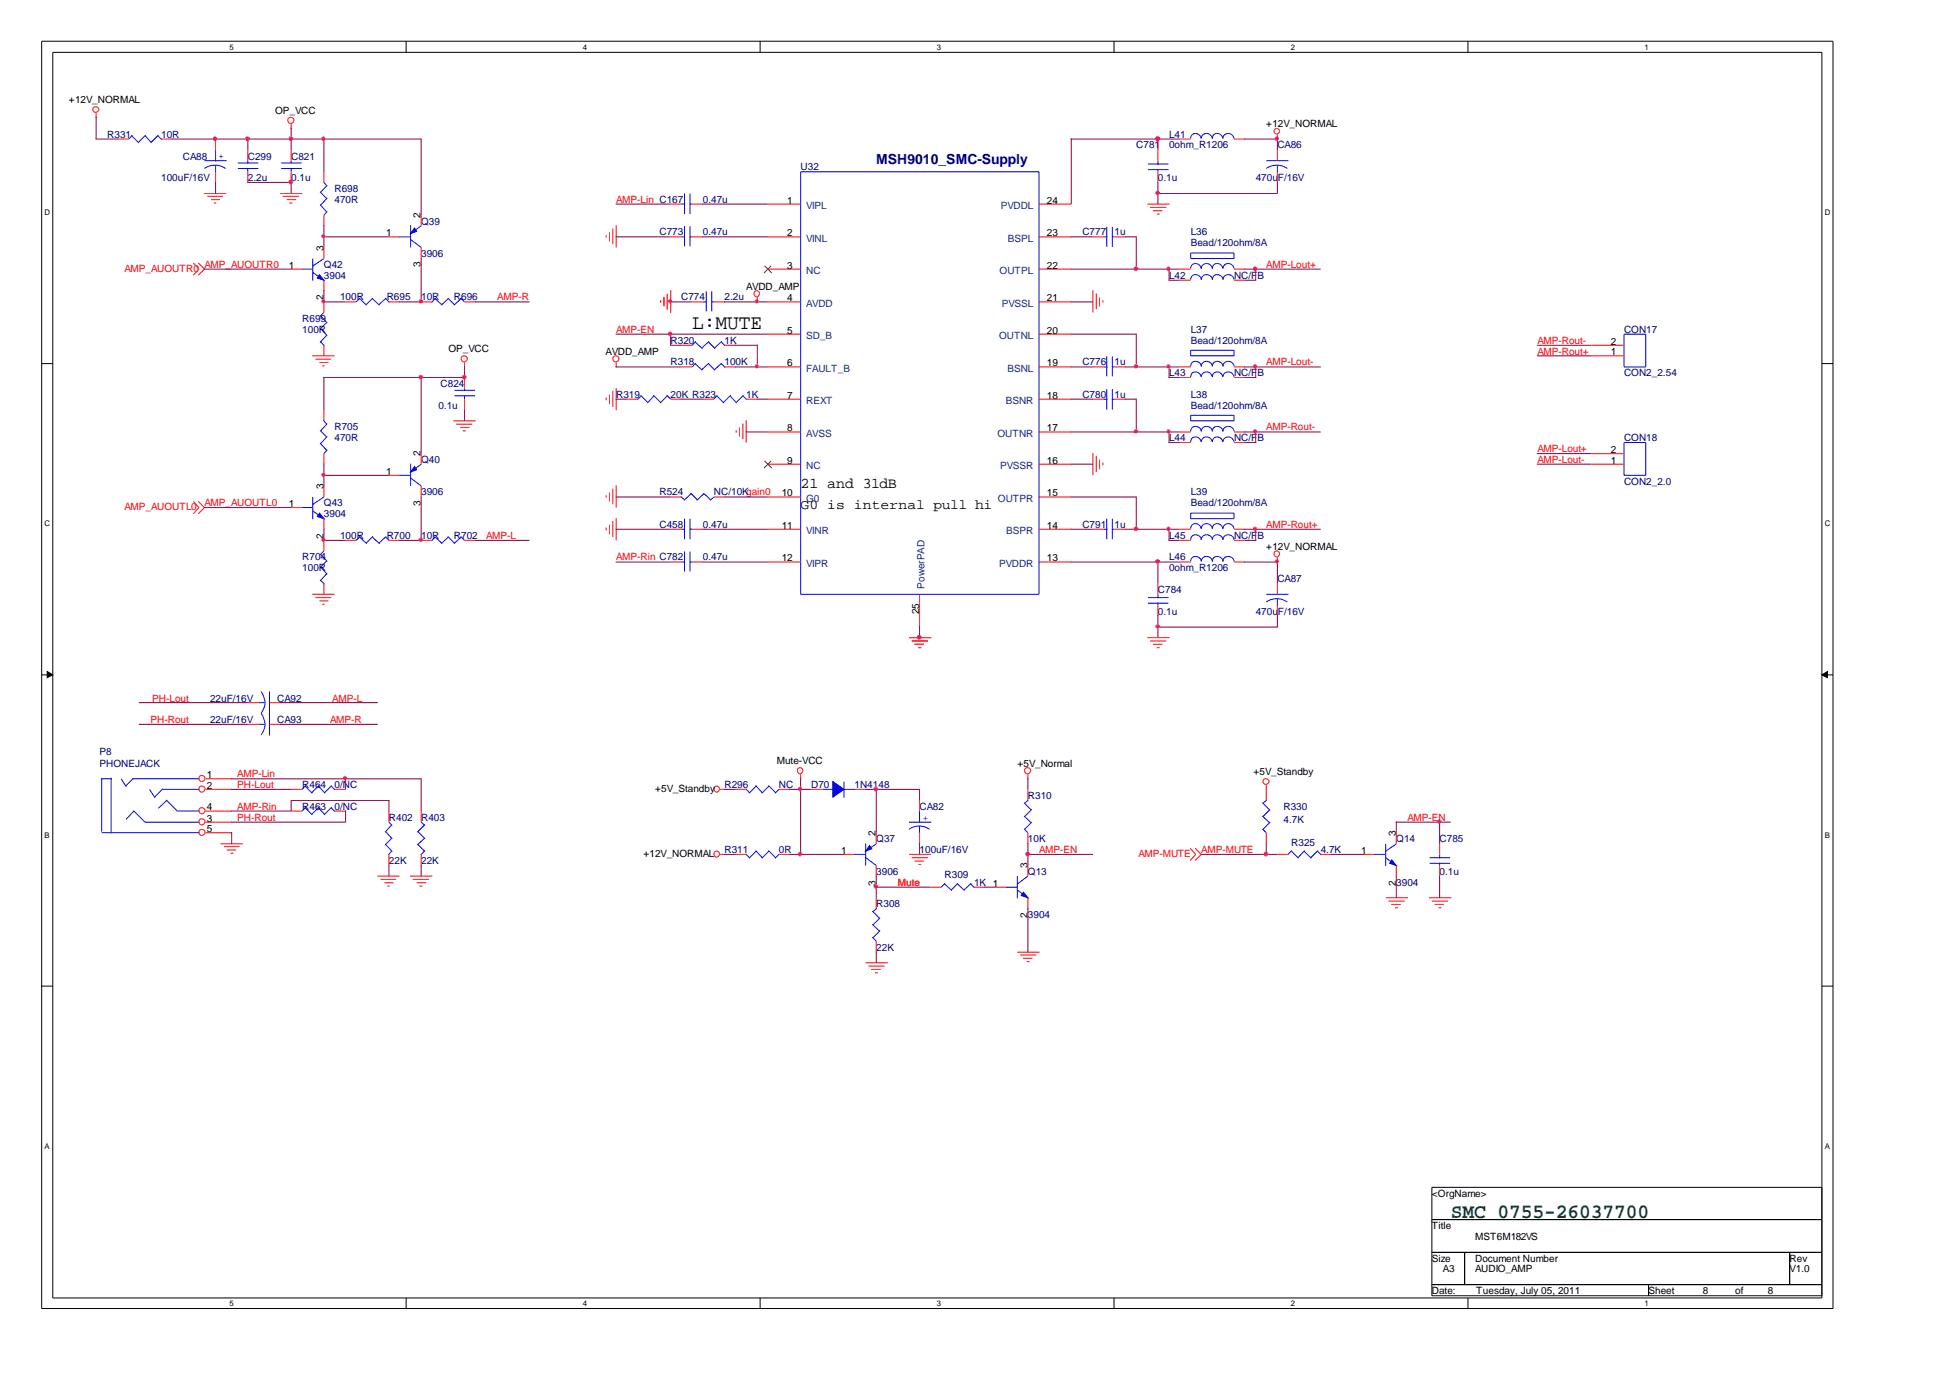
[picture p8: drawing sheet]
<svg xmlns="http://www.w3.org/2000/svg" width="297mm" height="210mm" viewBox="0 0 297 210" stroke-linecap="round" stroke-linejoin="round" font-family="sans-serif">
<path d="M6.3 6.3h273v193h-273zM8 8h269.6v189.7h-269.6z" fill="none" stroke="#000" stroke-width=".15"/>
<g fill="#fff">
<path d="M35 6.4h.6v1.4h-.6z"/>
<path d="M35 197.9h.6v1.3h-.6z"/>
</g>
<path d="M61.9 6.3v1.7M61.9 197.7v1.7" fill="none" stroke="#000" stroke-width=".15"/>
<g fill="#fff">
<path d="M88.8 6.4h.6v1.4h-.6z"/>
<path d="M88.8 197.9h.6v1.3h-.6z"/>
</g>
<path d="M115.8 6.3v1.7M115.8 197.7v1.7" fill="none" stroke="#000" stroke-width=".15"/>
<g fill="#fff">
<path d="M142.7 6.4h.6v1.4h-.6z"/>
<path d="M142.7 197.9h.6v1.3h-.6z"/>
</g>
<path d="M169.8 6.3v1.7M169.8 197.7v1.7" fill="none" stroke="#000" stroke-width=".15"/>
<g fill="#fff">
<path d="M196.7 6.4h.6v1.4h-.6z"/>
<path d="M196.7 197.9h.6v1.3h-.6z"/>
</g>
<path d="M223.7 6.3v1.7M223.7 197.7v1.7" fill="none" stroke="#000" stroke-width=".15"/>
<g fill="#fff">
<path d="M250.6 6.4h.6v1.4h-.6z"/>
<path d="M250.6 197.9h.6v1.3h-.6z"/>
<path d="M6.8 31.7h.7v1.3h-.7z"/>
<path d="M278 31.7h.8v1.3h-.8z"/>
<path d="M6.8 79.1h.7v1.3h-.7z"/>
<path d="M278 79.1h.8v1.3h-.8z"/>
</g>
<path d="M6.3 55.4h1.7M277.6 55.4h1.7" fill="none" stroke="#000" stroke-width=".15"/>
<g fill="#fff">
<path d="M6.8 126.5h.7v1.4h-.7z"/>
<path d="M278 126.5h.8v1.4h-.8z"/>
</g>
<path d="M6.3 102.8h1.7M277.6 102.8h1.7" fill="none" stroke="#000" stroke-width=".15"/>
<g fill="#000" stroke="#000" stroke-width=".15">
<path d="M7.2 102.3l.8 .5-.8 .4z" fill-rule="evenodd"/>
<path d="M277.6 102.8l.9-.5v.9z" fill-rule="evenodd"/>
</g>
<g fill="#fff">
<path d="M6.8 173.9h.7v1.4h-.7z"/>
<path d="M278 173.9h.8v1.4h-.8z"/>
</g>
<path d="M6.3 150.2h1.7M277.6 150.2h1.7M218.2 180.9h59.4v16.5h-59.4zM218.2 185.8h59.4M218.2 190.8h59.4M218.2 195.7h59.4M223.2 190.8v4.9M251.2 195.7v1.7M272.7 190.8v4.9" fill="none" stroke="#000" stroke-width=".15"/>
<g fill="none" stroke="#f00" stroke-width=".15">
<path d="M14.6 17.2v.8M44.4 18.9v.8M17.9 21.2h1.7M24.6 21.2h1.6M31.1 29.5h3.4M31.6 29.9h2.4M32.2 30.4h1.3M32.6 30.9h.3M32.9 21.2v1.7M32.9 26.2v1.6M37.8 22.9v1.6M37.8 26.2v1.6"/>
<path d="M42.7 29.5h3.4M43.1 29.9h2.5M43.7 30.4h1.4M44.1 30.9h.4M44.4 22.9v1.6M44.4 26.2v1.6M49.4 26.2v1.6M49.4 32.8v1.6M49.4 37.7v1.7M59.3 36.1h1.6M64.2 32.8v1.6M64.2 37.7v1.7"/>
<path d="M92.4 35.8v.4M92.9 35.4v1.4M93.4 34.8v2.4M93.9 34.3v3.4M102.2 31.1h1.6M102.2 36.1h1.6M105.5 31.1h1.6M105.5 36.1h1.6M117 31.1h5M117 36.1h5M158.3 31.1h4.9M158.3 36.1h4.9"/>
<path d="M166.5 36.1h1.7M169.8 36.1h1.7M174.8 31.1h3.4M175.3 31.6h2.4M175.7 32.1h1.4M176.3 32.6h.4M176.4 22.9v1.6M176.4 26.2v1.6M179.7 21.2h1.7M188 21.2h1.7M194.6 20.5v.8M194.6 22.9v1.6"/>
<path d="M194.6 26.2v1.6M29.5 40.1l.8 .9-.8 .9M30.2 40.1l1 .9-1 .9M44.4 41h1.7M47.6 54.2h3.4M48.1 54.7h2.4M48.7 55.2h1.3M49.1 55.7h.3M49.4 42.7v1.6M49.4 46v1.6M49.4 52.6v1.6M52.7 46h1.6"/>
<path d="M59.3 46h1.6M64.2 46h1.7M70.8 55.2v.8M70.8 57.5v1.7M70.8 46h1.7M93.4 59.5v2.5M93.9 55.2v.8M93.9 59.1v3.4M100.7 45.7v.5M101.2 45.2v1.5M101.7 44.7v2.5M102.2 44.2v3.5"/>
<path d="M103.8 52.6h1.7M103.8 55.9h1.7M105.5 46h1.6M108.8 46h1.6M110.4 52.6h1.7M110.4 55.9h1.7M115.4 45.3v.8M117 41h5M117 46h5M117 55.9h5M117 50.9h5M158.3 41h4.9"/>
<path d="M158.3 46h4.9M158.3 55.9h4.9M158.3 50.9h4.9M166.5 44.2v3.4M166.5 55.9h1.7M167 44.7v2.4M167.6 45.3v1.4M168.1 45.7v.4M169.8 55.9h1.7M179.7 41h1.7M179.7 55.9h1.7M179.7 57.5h1.7"/>
<path d="M179.7 42.7h1.7M188 41h1.7M188 55.9h1.7M188 57.5h1.7M188 42.7h1.7M242.5 54.2h5M242.5 52.6h5M29.5 76.4l.8 .9-.8 .9M30.2 76.4l1 .9-1 .9M44.4 77.3h1.7M49.4 62.5v1.6M49.4 69.1v1.6"/>
<path d="M49.4 74v1.7M49.4 79v1.6M59.3 72.4h1.6M64.2 69.1v1.6M64.2 74v1.7M69.1 64.1h3.4M69.5 64.6h2.5M70.1 65.1h1.4M70.5 65.6h.5M70.8 60.8v1.7M92.4 60.6v.4M92.4 75.5v.3"/>
<path d="M92.9 60.1v1.5M92.9 75v1.4M92.9 79.9v1.5M93.4 74.4v2.4M93.4 79.3v2.5M93.9 73.9v3.4M93.9 78.9v3.4M95.6 60.8h1.6M102.2 60.8h1.6M102.2 75.7h1.6M107.1 60.8h1.7M108.8 75.7h1.6"/>
<path d="M112.2 65.5v.4M112.7 65.1v1.4M113.2 64.5v2.4M113.7 64v3.4M113.7 60.8h1.7M117 60.8h5M117 65.8h5M117 75.7h5M117 70.7h5M158.3 60.8h4.9M158.3 65.8h4.9M158.3 75.7h4.9"/>
<path d="M158.3 70.7h4.9M166.5 69v3.4M166.5 60.8h1.7M167 69.4v2.5M167.6 70v1.5M168.1 70.5v.4M169.8 60.8h1.7M179.7 65.8h1.7M179.7 67.4h1.7M188 65.8h1.7M188 67.4h1.7M242.5 70.7h5"/>
<path d="M242.5 69.1h5M47.6 90.5h3.4M48.1 91h2.4M48.7 91.5h1.3M49.1 92h.3M49.4 82.3v1.6M49.4 88.9v1.6M52.7 82.3h1.6M59.3 82.3h1.6M64.2 82.3h1.7M70.8 82.3h1.7M92.4 80.4v.4"/>
<path d="M102.2 80.6h1.6M102.2 85.6h1.6M105.5 80.6h1.6M105.5 85.6h1.6M117 80.6h5M117 85.6h5M138.5 97.1h3.4M138.9 97.6h2.5M139.4 98.1h1.4M140 98.7h.4M140.1 90.5v5M158.3 80.6h4.9"/>
<path d="M158.3 85.6h4.9M166.5 80.6h1.7M169.8 80.6h1.7M174.8 97.1h3.4M175.3 97.6h2.4M175.7 98.1h1.4M176.3 98.7h.4M176.4 88.9v1.6M176.4 92.2v1.6M179.7 80.6h1.7M179.7 85.6h1.7M179.7 82.3h1.7"/>
<path d="M188 80.6h1.7M188 85.6h1.7M188 82.3h1.7M194.6 84.9v.8M194.6 88.9v1.6M194.6 92.2v1.6M31.3 118.6h4M37.8 107h1.7M37.8 110.3h1.7M41.1 107h1.7M41.1 110.3h1.7M122 118v.7"/>
<path d="M156.6 118v.7M193 119.6v2.3M31.3 120.2h4M31.3 125.2h4M31.3 126.8h4M31.3 123.5h4M33.6 128.5h3.4M34.1 129h2.4M34.5 129.5h1.5M35.1 130h.5M44.4 120.2h1.7M44.4 123.5h1.7"/>
<path d="M51 120.2h1.7M51 123.5h1.7M57.5 133.4h3.4M58 134h2.4M58.6 134.5h1.3M59 135h.4M59.3 123.5v1.7M59.3 130.1v1.7M62.5 133.4h3.4M62.9 134h2.5M63.5 134.5h1.4M63.9 135h.4"/>
<path d="M64.2 123.5v1.7M64.2 130.1v1.7M109.7 130.1h.8M109.7 120.2h.8M112.1 130.1h1.6M112.1 120.2h1.6M118.7 130.1h1.6M118.7 120.2h1.6M123.6 120.2h1.7M128.6 130.1h1.6M130.2 120.2h1.7M133.5 126.8v1.7"/>
<path d="M133.5 131.8v1.6M133.5 136.8v1.6M138.5 130.1h3.4M138.9 130.7h2.5M139.4 131.2h1.4M140 131.7h.4M140.1 121.9v1.6M140.1 126.8v1.7M141.8 135.1h1.6M148.4 135.1h1.6M151.7 135.1h1.6M156.6 120.2v1.7"/>
<path d="M156.6 126.8v1.7M156.6 131.8v1.6M156.6 136.8v1.6M181.4 129.2l.8 .9-.8 1M182.1 129.2l.9 .9-.9 1M193 126.8v1.7M194.6 130.1h1.7M201.3 130.1h1.6M207.9 130.1h1.6M211.2 136.8h3.3M211.6 137.3h2.4M212 137.8h1.4"/>
<path d="M212.6 138.3h.4M212.8 126.8v1.7M212.8 131.8v1.6M217.8 136.8h3.3M218.2 137.3h2.4M218.6 137.8h1.4M219.2 138.3h.4M219.4 128.5v1.6M219.4 131.8v1.6M131.9 146.7h3.4M132.3 147.2h2.5M132.8 147.7h1.4"/>
<path d="M133.3 148.2h.5M133.5 143.4v1.6M155 145h3.4M155.4 145.5h2.5M155.9 146h1.4M156.5 146.5h.4"/>
<circle cx="14.6" cy="16.7" r=".45"/>
<circle cx="44.3" cy="18.3" r=".48"/>
<circle cx="194.6" cy="20" r=".42"/>
<circle cx="70.7" cy="54.7" r=".48"/>
<circle cx="93.8" cy="54.7" r=".48"/>
<circle cx="115.3" cy="44.7" r=".45"/>
<circle cx="194.5" cy="84.4" r=".45"/>
<circle cx="30.8" cy="118.6" r=".48"/>
<circle cx="121.9" cy="117.4" r=".45"/>
<circle cx="156.6" cy="117.4" r=".48"/>
<circle cx="192.9" cy="119" r=".45"/>
<circle cx="30.8" cy="120.2" r=".48"/>
<circle cx="30.8" cy="125.2" r=".48"/>
<circle cx="30.8" cy="123.5" r=".48"/>
<circle cx="30.8" cy="126.8" r=".48"/>
<circle cx="109.2" cy="120.2" r=".45"/>
<circle cx="109.2" cy="130.1" r=".45"/>
</g>
<g fill="none" stroke="#00f" stroke-width=".15">
<path d="M20.1 20.7l1.1 1.1M20.2 20.6l-.6 .6M22.1 20.7l1 1.1M22.2 20.6l-1.1 1.1M24 20.7l.6 .6M24.1 20.6l-1.1 1.1M31.2 25.7a2.8 2.8 0 0 1 3.2 0M31.2 24.5h3.3M32.9 22.9v1.7M32.9 25.2v1.1M36.2 25.7h3.2M36.2 24.8h3.2"/>
<path d="M37.8 24.5v.4M37.8 25.6v.6M42.8 25.7h3.2M42.8 24.8h3.2M44.4 24.5v.4M44.4 25.6v.6M47.7 39.4v3.4M48.8 31.2l1 1.1M48.8 29.2l1 1M49.3 27.7l.5 .6M49.4 39.4l-1.8 1.2M49.9 32.2l-.5 .6"/>
<path d="M49.9 30.2l-1 1.1M49.9 28.2l-1 1.1M60.8 36.1h1.8M62.5 36.4l1.7 1.3M62.6 34.3v3.4M64.2 34.4l-1.7 1.3M103.8 36.1h.6M103.8 31.1h.6M104.3 29.5v3.1M104.3 34.5v3M105.1 36.1h.4M105.1 31.1h.4"/>
<path d="M105.2 29.5v3.1M105.2 34.5v3M122 26.2h36.3v64.3h-36.3zM168.2 36.1h.5M168.7 34.6v3M169.4 36.1h.4M169.5 34.6v3M174.9 25h3.2M174.9 25.8h3.2M176.4 24.5v.6M176.4 25.8v.4M181.4 21.1a.81 .81 0 0 1 .8-.8 .81 .81 0 0 1 .8 .8 .85 .85 0 0 1 .9-.8 .85 .85 0 0 1 .8 .8 .81 .81 0 0 1 .8-.8 .81 .81 0 0 1 .9 .8 .85 .85 0 0 1 .8-.8 .85 .85 0 0 1 .8 .8"/>
<path d="M181.4 38.5h6.6v.9h-6.6zM193 25.7a2.8 2.8 0 0 1 3.2 0M193 24.5h3.3M194.6 25.2v1.1M46 41h1.7M47.7 41.5l1.7 1.3M48.9 48.1l1 1.1M48.9 50.1l1 1.1M48.9 52.1l.5 .6M49.4 47.6l-.6 .6M49.8 49.1l-1 1M49.8 51.1l-1 1.1"/>
<path d="M54.8 45.5l1.1 1M54.9 45.4l-.6 .6M56.7 45.5l1.1 1M56.8 45.4l-1 1M58.8 45.5l.6 .6M58.8 45.4l-1.1 1M66.2 45.4l1.1 1M66.3 45.5l-.5 .6M68.2 45.4l1.1 1M68.3 45.5l-1.1 1M69.3 59.5h3.1M70.2 45.4l.6 .6"/>
<path d="M70.3 45.5l-1.1 1M70.8 59.2v.3M105.9 52.1l1.1 1M105.9 55.4l1.1 1M106 52l-.5 .6M106 55.3l-.5 .6M107.1 46h.6M107.6 44.4v3M107.9 52.1l1.1 1M107.9 55.4l1.1 1M108 52l-1.1 1M108 55.3l-1.1 1"/>
<path d="M108.4 46h.4M108.5 44.4v3M109.9 52.1l.6 .6M109.9 55.4l.6 .6M110 52l-1.1 1M110 55.3l-1.1 1M168.2 55.9h.5M168.7 54.3v3M168.7 59.3v3.1M169.4 55.9h.4M169.5 54.3v3M169.5 59.3v3.1"/>
<path d="M181.4 40.9a.81 .81 0 0 1 .8-.8 .81 .81 0 0 1 .8 .8 .85 .85 0 0 1 .9-.8 .85 .85 0 0 1 .8 .8 .81 .81 0 0 1 .8-.8 .81 .81 0 0 1 .9 .8 .85 .85 0 0 1 .8-.8 .85 .85 0 0 1 .8 .8M181.4 55.8a.81 .81 0 0 1 .8-.8 .81 .81 0 0 1 .8 .8 .85 .85 0 0 1 .9-.8 .85 .85 0 0 1 .8 .8 .81 .81 0 0 1 .8-.8 .81 .81 0 0 1 .9 .8 .85 .85 0 0 1 .8-.8 .85 .85 0 0 1 .8 .8M181.4 57.4a.81 .81 0 0 1 .8-.7 .81 .81 0 0 1 .8 .7 .85 .85 0 0 1 .9-.7 .85 .85 0 0 1 .8 .7 .81 .81 0 0 1 .8-.7 .81 .81 0 0 1 .9 .7 .85 .85 0 0 1 .8-.7 .85 .85 0 0 1 .8 .7M181.4 42.6a.81 .81 0 0 1 .8-.8 .81 .81 0 0 1 .8 .8 .85 .85 0 0 1 .9-.8 .85 .85 0 0 1 .8 .8 .81 .81 0 0 1 .8-.8 .81 .81 0 0 1 .9 .8 .85 .85 0 0 1 .8-.8 .85 .85 0 0 1 .8 .8M181.4 53.4h6.6v.8h-6.6zM247.5 50.9h3.3v5h-3.3zM46 77.3h1.7M47.7 77.8l1.7 1.3M47.7 75.7v3.4M48.8 67.5l1 1.1M48.8 65.5l1 1.1M49.3 64l.5 .6"/>
<path d="M49.4 75.7l-1.8 1.2M49.9 68.5l-.5 .6M49.9 66.5l-1 1.1M49.9 64.5l-1 1.1M60.8 72.4h1.8M62.5 72.7l1.7 1.3M62.6 70.6v3.4M64.2 70.7l-1.7 1.3M69.3 60.3h3.1M70.8 60.2v.6M97.6 60.2l1.1 1.1M97.7 60.3l-.6 .6"/>
<path d="M99.6 60.2l1.1 1.1M99.7 60.3l-1.1 1.1M101.6 60.2l.6 .6M101.7 60.3l-1.1 1.1M103.7 75.6l.6 .5M104.3 79v3.1M105.2 79v3.1M105.2 75.1l1.1 1M105.3 75.2l-1.1 1M107.2 75.1l1.1 1M107.3 75.2l-1.1 1M108.8 75.7l-.6 .5"/>
<path d="M109.2 60.3l1.1 1.1M109.3 60.2l-.5 .6M111.3 60.3l1 1.1M111.3 60.2l-1.1 1.1M113.2 60.3l.6 .6M113.3 60.2l-1.1 1.1M168.2 60.8h.5M168.7 79v3.1M169.4 60.8h.4M169.5 79v3.1M181.4 65.7a.81 .81 0 0 1 .8-.8 .81 .81 0 0 1 .8 .8 .85 .85 0 0 1 .9-.7 .85 .85 0 0 1 .8 .7 .81 .81 0 0 1 .8-.8 .81 .81 0 0 1 .9 .8 .85 .85 0 0 1 .8-.7 .85 .85 0 0 1 .8 .7M181.4 67.3a.81 .81 0 0 1 .8-.7 .81 .81 0 0 1 .8 .7 .85 .85 0 0 1 .9-.7 .85 .85 0 0 1 .8 .7 .81 .81 0 0 1 .8-.7 .81 .81 0 0 1 .9 .7 .85 .85 0 0 1 .8-.7 .85 .85 0 0 1 .8 .7"/>
<path d="M181.4 78.2h6.6v.8h-6.6zM181.4 63.3h6.6v.8h-6.6zM247.5 67.4h3.3v5h-3.3zM48.9 84.4l1 1.1M48.9 86.4l1 1.1M48.9 88.4l.5 .6M49.4 83.9l-.6 .6M49.8 85.4l-1 1.1M49.8 87.4l-1 1.1M54.8 81.8l1.1 1M54.9 81.7l-.6 .6M56.7 81.8l1.1 1"/>
<path d="M56.8 81.7l-1 1M58.8 81.8l.6 .6M58.8 81.7l-1.1 1M66.2 81.7l1.1 1M66.3 81.8l-.5 .6M68.2 81.7l1.1 1M68.3 81.8l-1.1 1M70.2 81.7l.6 .6M70.3 81.8l-1.1 1M103.8 80.6h.6M103.8 85.6h.6M104.3 84v3.1"/>
<path d="M105.1 80.6h.4M105.1 85.6h.4M105.2 84v3.1M168.2 80.6h.5M169.4 80.6h.4M174.9 91h3.2M174.9 91.9h3.2M176.4 90.5v.6M176.4 91.8v.4M181.4 80.5a.81 .81 0 0 1 .8-.7 .81 .81 0 0 1 .8 .7 .85 .85 0 0 1 .9-.7 .85 .85 0 0 1 .8 .7 .81 .81 0 0 1 .8-.7 .81 .81 0 0 1 .9 .7 .85 .85 0 0 1 .8-.7 .85 .85 0 0 1 .8 .7M181.4 82.2a.81 .81 0 0 1 .8-.7 .81 .81 0 0 1 .8 .7 .85 .85 0 0 1 .9-.7 .85 .85 0 0 1 .8 .7 .81 .81 0 0 1 .8-.7 .81 .81 0 0 1 .9 .7 .85 .85 0 0 1 .8-.7 .85 .85 0 0 1 .8 .7M181.4 85.5a.81 .81 0 0 1 .8-.7 .81 .81 0 0 1 .8 .7 .85 .85 0 0 1 .9-.7 .85 .85 0 0 1 .8 .7 .81 .81 0 0 1 .8-.7 .81 .81 0 0 1 .9 .7 .85 .85 0 0 1 .8-.7 .85 .85 0 0 1 .8 .7"/>
<path d="M193 91.7a2.8 2.8 0 0 1 3.2 0M193 90.5h3.3M194.6 91.2v1.1M15.5 118.6h1.5M15.5 118.5v8.2M16.9 118.5v8.4M18.5 118.6l.7 1.2M20.2 118.6h10.2M20.3 118.5l-1.2 1.2M39.4 107h1M39.4 110.3h1M39.8 105.3a2.6 2.6 0 0 1 0 3.3 2.6 2.6 0 0 1 0 3.3"/>
<path d="M41.1 105.3v6.7M46.5 119.7l1.1 1.1M46.6 119.6l-.5 .6M48.5 119.7l1 1.1M48.6 119.6l-1.1 1.1M50.5 119.7l.6 .6M50.5 119.6l-1.1 1.1M115.1 119.6l1.1 1.1M115.2 119.7l-1.1 1.1M117.1 119.6l1.1 1.1M117.2 119.7l-1.1 1.1M128.6 119.1v2.4"/>
<path d="M15.5 126.8h14.9M20.3 123.5l1.8 1.7h8.3M20.4 123.5l-1.2 1.3M22.8 120.2l.8 1.3M24.7 120.2h5.7M24.8 120.2l-1.3 1.2M25.3 121.8l1.7 1.7h3.4M25.4 121.9l-1.3 1.2M46.5 123l1.1 1.1M46.6 123l-.5 .5M48.5 123l1 1.1M48.6 123l-1.1 1.1"/>
<path d="M50.5 123l.6 .6M50.5 123l-1.1 1.1M58.8 126.7l1 1.1M58.8 128.6l1 1.1M59.3 125.2l.5 .5M59.7 125.7l-1 1.1M59.7 127.7l-1 1M59.7 129.6l-.5 .6M63.7 126.7l1.1 1.1M63.7 128.6l1.1 1.1M64.2 125.2l.6 .5M64.7 125.7l-1.1 1.1"/>
<path d="M64.7 127.7l-1.1 1M64.7 129.6l-.6 .6M113.6 130.1l.6 .6M113.6 120.2l.6 .5M115.1 129.6l1.1 1.1M115.2 129.6l-1.1 1.1M117.1 129.6l1.1 1.1M117.2 129.6l-1.1 1.1M118.7 130.1l-.6 .6M118.7 120.2l-.6 .6M125.3 120.2h1.7M128.6 120.2h1.7"/>
<path d="M130.1 130.1h1.8M131.8 130.6l1.7 1.2M131.9 128.5v3.3M132.9 138.8l1.1 1.1M133.5 128.5l-1.7 1.2M133.6 138.4l-.6 .5M134.1 139.8l-1.1 1.1M138.5 126.3a2.67 2.67 0 0 1 3.1 0M138.5 125.2h3.4M140.1 123.5v1.8M140.1 125.8v1.1M143.9 134.6l1.1 1.1"/>
<path d="M144 134.5l-.6 .6M145.9 134.6l1.1 1.1M146 134.5l-1.1 1.1M147.9 134.6l.6 .6M148 134.5l-1.1 1.1M153.2 135.1h1.8M155 135.6l1.7 1.2M155 133.4v3.4M156 126.3l.6 .5M156 124.3l1.1 1M156 122.3l1.1 1.1M156.6 133.4l-1.7 1.3"/>
<path d="M156.7 121.8l-.6 .6M157.2 125.2l-1.1 1.1M157.2 123.3l-1.1 1.1M192.4 126.3l.6 .5M192.4 124.3l1.1 1M192.4 122.3l1.1 1.1M193 121.8l-.6 .6M193.5 125.2l-1.1 1.1M193.5 123.3l-1.1 1.1M196.8 129.6l1.1 1.1M196.8 129.6l-.5 .5M198.7 129.6l1.1 1.1"/>
<path d="M198.8 129.6l-1 1.1M200.7 129.6l.6 .6M200.8 129.6l-1.1 1.1M209.4 130.1h1.8M211.2 130.7l1.7 1.2M211.2 128.5v3.4M212.8 128.5l-1.7 1.2M217.8 130.7h3.2M217.8 131.5h3.2M219.4 130.1v.6M219.4 131.4v.4M132.9 142.8l.6 .6"/>
<path d="M132.9 140.8l1.1 1M134.1 141.7l-1.1 1.1"/>
</g>
<g fill="#00f" stroke="#00f" stroke-width=".15">
<path d="M63.2 34.7l.3 .5-.9 .4z" fill-rule="evenodd"/>
<path d="M156 135.9l.6 .9-1-.4z" fill-rule="evenodd"/>
<path d="M63.2 71l.3 .6-.9 .3z" fill-rule="evenodd"/>
<path d="M212.1 131l.7 .8-1-.3z" fill-rule="evenodd"/>
<path d="M48.7 78.2l.7 .8-1.1-.3z" fill-rule="evenodd"/>
<path d="M48.7 41.8l.7 .9-1.1-.4z" fill-rule="evenodd"/>
<path d="M132.5 128.8l.3 .5-.9 .3z" fill-rule="evenodd"/>
<path d="M126.9 119.1l1.7 1.1-1.7 1.2z" fill-rule="evenodd"/>
</g>
<path d="M116.5 40.5l1.1 1.1M117.5 40.5l-1.1 1.1M116.5 70.2l1.1 1.1M117.5 70.2l-1.1 1.1" fill="none" stroke="#804000" stroke-width=".15"/>
<g fill="none" stroke="#800040" stroke-width=".15">
<path d="M14.6 17.8v3.4M44.4 19.5v3.4M14.6 21.2h3.3M26.2 21.2h38M32.9 27.7v1.8M37.7 27.8h6.7M37.8 21.1v1.8M44.4 27.7v1.8M49.3 36.1h10M49.4 21.1v5.1M49.4 34.3v3.4M64.2 39.3v6.7h-3.4"/>
<path d="M64.2 21.1v11.7M93.8 36.1h8.4M93.8 31.1h8.4M107 36.1h10M107 31.1h10M163.2 21.2h16.5M163.2 36.1h3.3M163.2 21.1v10M171.4 36.1h1.7M173.1 36v5M176.4 21.1v1.8M176.4 27.7v3.4"/>
<path d="M189.6 21.2h5M194.6 21.1v1.8M194.6 27.7v1.8h-18.2M31.1 41h13.3M49.3 46h3.4M49.4 44.2v1.8M49.4 57.4v5.1M64.2 57.4v11.7M70.8 55.8v1.7h-21.5M72.4 46h8.3M93.8 50.9h23.2M93.8 55.9h10"/>
<path d="M102.1 52.6h1.7M102.1 46h3.4M102.2 50.8v1.8M110.3 46h6.7M112 52.6h3.4M112 55.9h5M115.4 52.5v3.4M163.2 50.9h9.9M163.2 41h16.5M163.2 46h3.3M163.2 55.9h3.3M171.4 55.9h8.3"/>
<path d="M173.1 50.8v5.1M178.1 42.7h1.6M178.1 57.5h1.6M178.1 40.9v1.8M178.1 55.8v1.7M189.6 41h11.7M189.6 55.9h11.7M189.7 42.7h1.7M189.7 57.5h1.7M191.3 40.9v1.8M191.3 55.8v1.7M234.2 52.6h8.3"/>
<path d="M234.2 54.2h8.3M31.1 77.3h13.3M49.3 72.4h10M49.4 70.6v3.4M64.2 75.6v6.7h-3.4M70.8 62.4v1.7M93.8 60.8h1.8M93.8 75.7h8.4M103.7 60.8h3.4M110.3 75.7h6.7M113.6 65.8h3.4M115.3 60.8h1.7"/>
<path d="M163.2 60.8h3.3M163.2 75.7h9.9M163.2 65.8h16.5M163.2 70.7h3.3M171.4 60.8h1.7M173.1 60.7v5.1M173.1 75.6v5M178.1 67.4h1.6M178.1 65.7v1.7M189.6 65.8h11.7M189.7 67.4h1.7M191.3 65.7v1.7"/>
<path d="M234.2 70.7h8.3M234.2 69.1h8.3M49.3 82.3h3.4M49.4 80.5v1.8M72.4 82.3h8.3M93.8 80.6h8.4M93.8 85.6h8.4M107 80.6h10M107 85.6h10M140.1 95.4v1.7M163.2 80.6h3.3M163.2 85.6h16.5"/>
<path d="M171.4 80.6h8.3M176.4 85.5v3.4M176.4 93.7v3.4M176.4 95.5h18.3M178.1 82.3h1.6M178.1 80.5v1.8M189.6 80.6h11.7M189.6 85.6h5M189.7 82.3h1.7M191.3 80.5v1.8M194.6 85.5v3.4M194.6 93.7v1.8"/>
<path d="M21.2 110.3h16.6M21.2 107h16.6M35.2 118.6h29M42.7 110.3h14.9M42.7 107h14.9M52.7 118.5v1.7M64.2 118.5v5M122 118.5v11.6M156.6 118.5v1.7M35.2 120.2h9.2M35.3 126.8v1.7M44.4 121.8v1.7h-9.2"/>
<path d="M44.4 121.9h15M52.7 123.5v1.7h-17.5M59.3 121.9v1.7M59.3 131.8v1.6M64.2 131.8v1.6M110.3 120.2h1.8M110.3 130.1h1.8M120.2 120.2h3.4M120.2 130.1h8.4M131.8 120.2h8.3M133.4 135.1h8.4M133.5 120.2v6.6"/>
<path d="M133.5 133.4v3.4M140.1 120.2v1.7M140.1 128.5v1.6M149.9 135.1h1.8M156.5 130.1h10M156.6 128.5v3.3M156.6 138.4v6.6M183 130.1h11.6M193 128.5v1.6M202.8 130.1h5.1M212.7 125.2h8.4M212.8 125.2v1.6"/>
<path d="M212.8 133.4v3.4M219.4 125.2v3.3M219.4 133.4v3.4M133.5 145v1.7"/>
</g>
<g fill="#f0f" stroke="#f0f" stroke-width=".15">
<path d="M191.1 65.5h.3l.1 .2-.2 .3-.3-.3z" fill-rule="evenodd"/>
<path d="M115.2 45.7h.3l.1 .2-.3 .3-.2-.3z" fill-rule="evenodd"/>
<path d="M177.8 65.6l.3-.1 .2 .2-.2 .3-.2-.1z" fill-rule="evenodd"/>
<path d="M102 45.7h.3l.1 .2-.3 .3-.2-.3z" fill-rule="evenodd"/>
<path d="M115.1 55.7l.2-.1 .3 .2-.3 .3-.2-.1z" fill-rule="evenodd"/>
<path d="M194.3 85.4l.3-.1 .2 .2-.2 .3-.2-.1z" fill-rule="evenodd"/>
<path d="M191.1 55.6h.3l.1 .2-.2 .3-.3-.3z" fill-rule="evenodd"/>
<path d="M177.8 55.7l.3-.1 .2 .2-.2 .3-.2-.1z" fill-rule="evenodd"/>
<path d="M49.1 35.8h.3l.1 .2-.2 .3-.3-.3z" fill-rule="evenodd"/>
<path d="M49.1 72.1h.3l.1 .2-.2 .3-.3-.3z" fill-rule="evenodd"/>
<path d="M49.1 82h.3l.1 .2-.2 .3-.3-.3z" fill-rule="evenodd"/>
<path d="M49.1 45.7h.3l.1 .2-.2 .3-.3-.3z" fill-rule="evenodd"/>
<path d="M52.4 118.3l.3 .1 .1 .1-.2 .3-.3-.3z" fill-rule="evenodd"/>
<circle cx="176.4" cy="21.1" r=".31"/>
<circle cx="176.4" cy="29.4" r=".28"/>
<circle cx="176.4" cy="85.6" r=".28"/>
<circle cx="219.3" cy="125.2" r=".28"/>
<circle cx="191.2" cy="80.6" r=".28"/>
<circle cx="178" cy="40.9" r=".28"/>
<circle cx="191.2" cy="40.9" r=".28"/>
<circle cx="173.1" cy="40.9" r=".31"/>
<circle cx="102.1" cy="50.8" r=".28"/>
<circle cx="178" cy="80.6" r=".28"/>
<circle cx="140.1" cy="97.1" r=".31"/>
<circle cx="121.9" cy="130.1" r=".28"/>
<circle cx="121.9" cy="120.2" r=".28"/>
<circle cx="133.5" cy="135.1" r=".28"/>
<circle cx="133.5" cy="120.2" r=".31"/>
<circle cx="192.9" cy="130.1" r=".31"/>
<circle cx="156.6" cy="130.1" r=".31"/>
<circle cx="194.5" cy="21.1" r=".28"/>
<circle cx="176.4" cy="95.5" r=".28"/>
<circle cx="173.1" cy="55.8" r=".28"/>
<circle cx="173.1" cy="65.7" r=".28"/>
<circle cx="173.1" cy="80.6" r=".31"/>
<circle cx="64.1" cy="45.9" r=".28"/>
<circle cx="44.3" cy="21.1" r=".31"/>
<circle cx="64.1" cy="82.2" r=".28"/>
<circle cx="64.1" cy="57.4" r=".31"/>
<circle cx="44.3" cy="27.7" r=".31"/>
<circle cx="49.3" cy="21.1" r=".28"/>
<circle cx="37.7" cy="21.1" r=".31"/>
<circle cx="32.7" cy="21.1" r=".28"/>
<circle cx="70.7" cy="57.4" r=".31"/>
</g>
<text font-size="3.1" x="105.5" y="50.1">L:MUTE</text>
<text font-size="3.1" fill="#008000" x="221.1" y="185.5">SMC 0755-26037700</text>
<text font-size="2.3" x="122" y="74.4">21 and 31dB</text>
<text font-size="2.1" fill="#000080" x="133.5" y="24.9">MSH9010_SMC-Supply</text>
<text font-size="2.1" x="122" y="77.6">G0 is internal pull hi</text>
<g font-size="1.5">
<text x="10.5" y="15.7">+12V_NORMAL</text>
<text x="41.9" y="17.4">OP_VCC</text>
<text x="193" y="19.3">+12V_NORMAL</text>
<text x="58.8" y="36">1</text>
<text x="64.1" y="33.2" transform="rotate(-90 64.1 33.2)">2</text>
<text x="120" y="31">1</text>
<text x="120" y="36">2</text>
<text x="159.5" y="36">23</text>
<text x="159.5" y="31">24</text>
<text x="44" y="40.9">1</text>
<text x="49.3" y="38.2" transform="rotate(-90 49.3 38.2)">3</text>
<text x="64.1" y="40.7" transform="rotate(-90 64.1 40.7)">3</text>
<text x="120" y="40.9">3</text>
<text x="159.5" y="40.9">22</text>
<text x="49.3" y="45.7" transform="rotate(-90 49.3 45.7)">2</text>
<text x="113.7" y="44.1">AVDD_AMP</text>
<text x="120" y="45.9">4</text>
<text x="159.5" y="45.9">21</text>
<text x="68.3" y="53.7">OP_VCC</text>
<text x="120" y="50.8">5</text>
<text x="159.5" y="50.8">20</text>
<text x="245.4" y="52.5">2</text>
<text x="92.3" y="54">AVDD_AMP</text>
<text x="120" y="55.8">6</text>
<text x="159.5" y="55.8">19</text>
<text x="245.4" y="54.1">1</text>
<text x="120" y="65.7">8</text>
<text x="120" y="60.7">7</text>
<text x="159.5" y="65.7">17</text>
<text x="159.5" y="60.7">18</text>
<text x="64.1" y="69.5" transform="rotate(-90 64.1 69.5)">2</text>
<text x="120" y="70.6">9</text>
<text x="159.5" y="70.6">16</text>
<text x="245.4" y="70.6">1</text>
<text x="245.4" y="69">2</text>
<text x="44" y="77.2">1</text>
<text x="49.3" y="74.5" transform="rotate(-90 49.3 74.5)">3</text>
<text x="58.8" y="72.3">1</text>
<text x="64.1" y="77.1" transform="rotate(-90 64.1 77.1)">3</text>
<text x="119.1" y="75.6">10</text>
<text x="159.5" y="75.6">15</text>
<text x="49.3" y="82.1" transform="rotate(-90 49.3 82.1)">2</text>
<text x="119.1" y="80.5">11</text>
<text x="159.5" y="80.5">14</text>
<text x="193" y="83.7">+12V_NORMAL</text>
<text x="119.1" y="85.5">12</text>
<text x="159.5" y="85.5">13</text>
<text x="140" y="93.6" transform="rotate(-90 140 93.6)">25</text>
<text x="31.5" y="118.5">1</text>
<text x="118.4" y="116.4">Mute-VCC</text>
<text x="155" y="116.8">+5V_Normal</text>
<text x="191" y="118">+5V_Standby</text>
<text x="31.5" y="120.2">2</text>
<text x="31.5" y="125.2">3</text>
<text x="31.5" y="123.5">4</text>
<text x="99.8" y="120.7">+5V_Standby</text>
<text x="31.5" y="126.8">5</text>
<text x="98" y="130.6">+12V_NORMAL</text>
<text x="128.2" y="130.1">1</text>
<text x="133.4" y="127.4" transform="rotate(-90 133.4 127.4)">2</text>
<text x="207.4" y="130.1">1</text>
<text x="212.7" y="127.4" transform="rotate(-90 212.7 127.4)">3</text>
<text x="133.4" y="134.9" transform="rotate(-90 133.4 134.9)">3</text>
<text x="156.5" y="132.3" transform="rotate(-90 156.5 132.3)">3</text>
<text x="212.7" y="134.9" transform="rotate(-90 212.7 134.9)">2</text>
<text x="156.5" y="139.8" transform="rotate(-90 156.5 139.8)">2</text>
<text x="218.2" y="182.3">&lt;OrgName&gt;</text>
<text x="218.2" y="187.2">Title</text>
<text x="224.8" y="188.9">MST6M182VS</text>
<text x="218.2" y="197.1">Date:</text>
<text x="218.2" y="192.2">Size</text>
<text x="219.9" y="193.8">A3</text>
<text x="224.8" y="193.8">AUDIO_AMP</text>
<text x="224.8" y="192.2">Document Number</text>
<text x="225" y="197.1">Tuesday, July 05, 2011</text>
<text x="251.2" y="197.1">Sheet</text>
<text x="259.5" y="197.1">8</text>
<text x="264.4" y="197.1">of</text>
<text x="269.4" y="197.1">8</text>
<text x="272.7" y="193.8">V1.0</text>
<text x="272.7" y="192.2">Rev</text>
</g>
<g font-size="1.5" fill="#000080">
<text x="16.3" y="21">R331</text>
<text x="24.6" y="21">10R</text>
<text x="173.1" y="22.6">C781</text>
<text x="178.1" y="21">L41</text>
<text x="178.1" y="22.6">0ohm_R1206</text>
<text x="194.6" y="22.6">CA86</text>
<text x="24.6" y="27.6">100uF/16V</text>
<text x="27.9" y="24.3">CA88</text>
<text x="37.8" y="24.3">C299</text>
<text x="37.8" y="27.6">2.2u</text>
<text x="44.4" y="24.3">C821</text>
<text x="44.4" y="27.6">0.1u</text>
<text x="51" y="29.2">R698</text>
<text x="122" y="25.9">U32</text>
<text x="176.4" y="27.6">0.1u</text>
<text x="191.3" y="27.6">470uF/16V</text>
<text x="51" y="30.9">470R</text>
<text x="64.2" y="34.2">Q39</text>
<text x="100.5" y="35.8">C773</text>
<text x="107.1" y="30.9">0.47u</text>
<text x="107.1" y="35.8">0.47u</text>
<text x="164.9" y="35.8">C777</text>
<text x="169.8" y="35.8">1u</text>
<text x="181.4" y="35.8">L36</text>
<text x="49.4" y="40.8">Q42</text>
<text x="64.2" y="39.1">3906</text>
<text x="181.4" y="37.5">Bead/120ohm/8A</text>
<text x="49.4" y="42.4">3904</text>
<text x="51.8" y="45.7">100R</text>
<text x="58.9" y="45.7">R695</text>
<text x="64.2" y="45.7">10R</text>
<text x="69.2" y="45.7">R696</text>
<text x="103.8" y="45.7">C774</text>
<text x="110.4" y="45.7">2.2u</text>
<text x="178.1" y="42.4">L42</text>
<text x="188" y="42.4">NC/FB</text>
<text x="46.1" y="49">R699</text>
<text x="46.1" y="50.7">100R</text>
<text x="102.2" y="52.3">R320</text>
<text x="110.4" y="52.3">1K</text>
<text x="181.4" y="50.7">L37</text>
<text x="181.4" y="52.3">Bead/120ohm/8A</text>
<text x="247.5" y="50.7">CON17</text>
<text x="67.1" y="58.9">C824</text>
<text x="102.2" y="55.6">R318</text>
<text x="110.4" y="55.6">100K</text>
<text x="164.9" y="55.6">C776</text>
<text x="169.8" y="55.6">1u</text>
<text x="178.1" y="57.3">L43</text>
<text x="188" y="57.3">NC/FB</text>
<text x="247.5" y="57.3">CON2_2.54</text>
<text x="51" y="65.5">R705</text>
<text x="66.8" y="62.2">0.1u</text>
<text x="93.9" y="60.6">R319</text>
<text x="102.2" y="60.6">20K R323</text>
<text x="113.7" y="60.6">1K</text>
<text x="164.9" y="60.6">C780</text>
<text x="169.8" y="60.6">1u</text>
<text x="181.4" y="60.6">L38</text>
<text x="181.4" y="62.2">Bead/120ohm/8A</text>
<text x="51" y="67.2">470R</text>
<text x="64.2" y="70.5">Q40</text>
<text x="178.1" y="67.2">L44</text>
<text x="188" y="67.2">NC/FB</text>
<text x="247.5" y="67.2">CON18</text>
<text x="49.4" y="77.1">Q43</text>
<text x="64.2" y="75.5">3906</text>
<text x="100.5" y="75.5">R524</text>
<text x="108.8" y="75.5">NC/10Kgain0</text>
<text x="181.4" y="75.5">L39</text>
<text x="181.4" y="77.1">Bead/120ohm/8A</text>
<text x="247.5" y="73.8">CON2_2.0</text>
<text x="49.4" y="78.8">3904</text>
<text x="51.8" y="82.1">100R</text>
<text x="58.9" y="82.1">R700</text>
<text x="64.2" y="82.1">10R</text>
<text x="69.2" y="82.1">R702</text>
<text x="100.5" y="80.4">C458</text>
<text x="107.1" y="80.4">0.47u</text>
<text x="164.9" y="80.4">C791</text>
<text x="169.8" y="80.4">1u</text>
<text x="178.1" y="82.1">L45</text>
<text x="188" y="82.1">NC/FB</text>
<text x="46.1" y="85.4">R704</text>
<text x="46.1" y="87.1">100R</text>
<text x="107.1" y="85.4">0.47u</text>
<text x="178.1" y="85.4">L46</text>
<text x="178.1" y="87.1">0ohm_R1206</text>
<text x="194.6" y="88.7">CA87</text>
<text x="176.4" y="90.4">C784</text>
<text x="176.4" y="93.7">0.1u</text>
<text x="191.3" y="93.7">470uF/16V</text>
<text x="32" y="106.9">22uF/16V</text>
<text x="42.2" y="106.9">CA92</text>
<text x="32" y="110.2">22uF/16V</text>
<text x="42.2" y="110.2">CA93</text>
<text x="15.2" y="115.1">P8</text>
<text x="15.2" y="116.8">PHONEJACK</text>
<text x="46.1" y="123.4">R463</text>
<text x="46.1" y="120.1">R464</text>
<text x="51" y="123.4">0/NC</text>
<text x="51" y="120.1">0/NC</text>
<text x="59.3" y="125">R402</text>
<text x="64.2" y="125">R403</text>
<text x="110.4" y="120.1">R296</text>
<text x="118.7" y="120.1">NC</text>
<text x="123.6" y="120.1">D70</text>
<text x="130.2" y="120.1">1N4148</text>
<text x="140.1" y="123.4">CA82</text>
<text x="156.6" y="121.7">R310</text>
<text x="195.6" y="123.4">R330</text>
<text x="195.6" y="125.3">4.7K</text>
<text x="59.3" y="131.6">22K</text>
<text x="64.2" y="131.6">22K</text>
<text x="110.4" y="130">R311</text>
<text x="118.7" y="130">0R</text>
<text x="133.5" y="128.3">Q37</text>
<text x="140.1" y="130">100uF/16V</text>
<text x="156.6" y="128.3">10K</text>
<text x="196.8" y="128.8">R325</text>
<text x="201.3" y="130">4.7K</text>
<text x="212.8" y="128.3">Q14</text>
<text x="219.4" y="128.3">C785</text>
<text x="133.5" y="133.3">3906</text>
<text x="143.9" y="133.7">R309</text>
<text x="148.4" y="134.9">1K 1</text>
<text x="156.6" y="133.3">Q13</text>
<text x="212.8" y="134.9">3904</text>
<text x="219.4" y="133.3">0.1u</text>
<text x="133.5" y="138.2">R308</text>
<text x="156.6" y="139.9">3904</text>
<text x="133.5" y="144.8">22K</text>
</g>
<g font-size="1.5" fill="#00f">
<text x="33.3" y="24.2">+</text>
<text x="140.6" y="125">+</text>
</g>
<g font-size="1.5" fill="#f00">
<text x="93.9" y="30.9">AMP-Lin C167</text>
<text x="19" y="41.4">AMP_AUOUTR0</text>
<text x="31.2" y="40.8">AMP_AUOUTR0</text>
<text x="193" y="40.8">AMP-Lout+</text>
<text x="75.8" y="45.7">AMP-R</text>
<text x="93.9" y="50.7">AMP-EN</text>
<text x="234.3" y="52.3">AMP-Rout-</text>
<text x="193" y="55.6">AMP-Lout-</text>
<text x="234.3" y="54">AMP-Rout+</text>
<text x="193" y="65.5">AMP-Rout-</text>
<text x="234.3" y="70.5">AMP-Lout-</text>
<text x="234.3" y="68.8">AMP-Lout+</text>
<text x="19" y="77.7">AMP_AUOUTL0</text>
<text x="31.2" y="77.1">AMP_AUOUTL0</text>
<text x="74.1" y="82.1">AMP-L</text>
<text x="193" y="80.4">AMP-Rout+</text>
<text x="93.9" y="85.4">AMP-Rin C782</text>
<text x="23.2" y="106.9">PH-Lout</text>
<text x="50.6" y="106.9">AMP-L</text>
<text x="22.9" y="110.2">PH-Rout</text>
<text x="50.3" y="110.2">AMP-R</text>
<text x="36.2" y="118.4">AMP-Lin</text>
<text x="36.2" y="120.1">PH-Lout</text>
<text x="36.2" y="125">PH-Rout</text>
<text x="36.2" y="123.4">AMP-Rin</text>
<text x="214.5" y="125">AMP-EN</text>
<text x="158.3" y="130">AMP-EN</text>
<text x="173.5" y="130.6">AMP-MUTE</text>
<text x="183" y="130">AMP-MUTE</text>
<text x="136.8" y="134.9">Mute</text>
</g>
<g font-size="1.5" fill="#004080">
<text x="122.9" y="31.8">VIPL</text>
<text x="152.5" y="31.8">PVDDL</text>
<text x="122.9" y="41.8">NC</text>
<text x="122.9" y="36.8">VINL</text>
<text x="152.3" y="41.8">OUTPL</text>
<text x="153.6" y="36.8">BSPL</text>
<text x="122.9" y="46.8">AVDD</text>
<text x="152.7" y="46.8">PVSSL</text>
<text x="122.9" y="51.7">SD_B</text>
<text x="152.2" y="51.7">OUTNL</text>
<text x="122.9" y="56.7">FAULT_B</text>
<text x="153.5" y="56.7">BSNL</text>
<text x="122.9" y="61.6">REXT</text>
<text x="153.2" y="61.6">BSNR</text>
<text x="122.9" y="66.6">AVSS</text>
<text x="122.9" y="71.5">NC</text>
<text x="152" y="66.6">OUTNR</text>
<text x="152.4" y="71.5">PVSSR</text>
<text x="122.9" y="76.5">G0</text>
<text x="152.1" y="76.5">OUTPR</text>
<text x="122.9" y="81.4">VINR</text>
<text x="153.3" y="81.4">BSPR</text>
<text x="122.9" y="86.4">VIPR</text>
<text x="140.9" y="89.7" transform="rotate(-90 140.9 89.7)">PowerPAD</text>
<text x="152.2" y="86.4">PVDDR</text>
</g>
<g font-size="1.2">
<text x="35" y="7.5">5</text>
<text x="88.8" y="7.5">4</text>
<text x="142.7" y="7.5">3</text>
<text x="196.7" y="7.5">2</text>
<text x="250.6" y="7.5">1</text>
<text x="6.8" y="32.8">D</text>
<text x="278" y="32.8">D</text>
<text x="6.8" y="80.2">C</text>
<text x="278" y="80.2">C</text>
<text x="6.8" y="127.6">B</text>
<text x="278" y="127.6">B</text>
<text x="6.8" y="175">A</text>
<text x="278" y="175">A</text>
<text x="35" y="199">5</text>
<text x="88.8" y="199">4</text>
<text x="142.7" y="199">3</text>
<text x="196.7" y="199">2</text>
<text x="250.6" y="199">1</text>
</g>
</svg>
